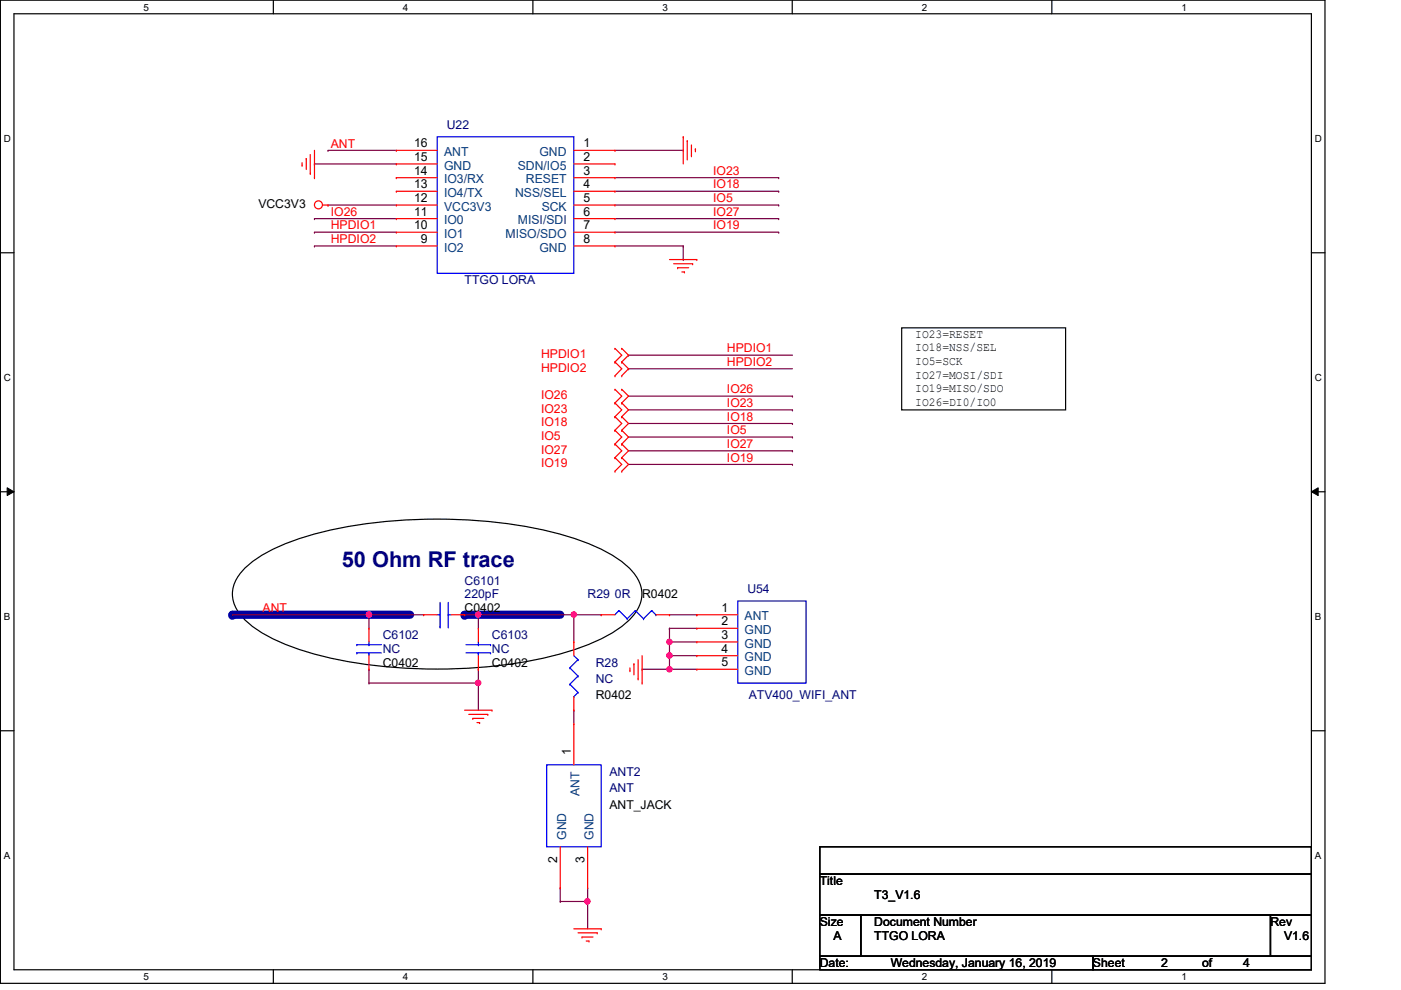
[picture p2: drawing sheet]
<svg xmlns="http://www.w3.org/2000/svg" width="297mm" height="210mm" viewBox="0 0 297 210" stroke-linecap="round" stroke-linejoin="round" font-family="sans-serif">
<path d="M.1 0h280.8v208.5h-280.8zM3 2.9h275v202.7h-275z" fill="none" stroke="#000" stroke-width=".25"/>
<g fill="#fff">
<path d="M30.4 .3h1.2v2.4h-1.2z"/>
<path d="M30.4 205.9h1.2v2.3h-1.2z"/>
</g>
<path d="M58 0v2.9M58 205.6v2.9" fill="none" stroke="#000" stroke-width=".25"/>
<g fill="#fff">
<path d="M85.4 .3h1.2v2.4h-1.2z"/>
<path d="M85.4 205.9h1.2v2.3h-1.2z"/>
</g>
<path d="M113 0v2.9M113 205.6v2.9" fill="none" stroke="#000" stroke-width=".25"/>
<g fill="#fff">
<path d="M140.5 .3h1.1v2.4h-1.1z"/>
<path d="M140.5 205.9h1.1v2.3h-1.1z"/>
</g>
<path d="M168 0v2.9M168 205.6v2.9" fill="none" stroke="#000" stroke-width=".25"/>
<g fill="#fff">
<path d="M195.4 .3h1.2v2.4h-1.2z"/>
<path d="M195.4 205.9h1.2v2.3h-1.2z"/>
</g>
<path d="M223 0v2.9M223 205.6v2.9" fill="none" stroke="#000" stroke-width=".25"/>
<g fill="#fff">
<path d="M250.5 .3h1.1v2.4h-1.1z"/>
<path d="M250.5 205.9h1.1v2.3h-1.1z"/>
<path d="M.8 28.2h1.5v2.4h-1.5z"/>
<path d="M278.8 28.2h1.4v2.4h-1.4z"/>
<path d="M.8 78.9h1.5v2.3h-1.5z"/>
<path d="M278.8 78.9h1.4v2.3h-1.4z"/>
</g>
<path d="M.1 53.6h2.9M278 53.6h2.9" fill="none" stroke="#000" stroke-width=".25"/>
<g fill="#fff">
<path d="M.8 129.6h1.4v2.3h-1.4z"/>
<path d="M278.8 129.6h1.3v2.3h-1.3z"/>
</g>
<path d="M.1 104.3h2.9M278 104.3h2.9" fill="none" stroke="#000" stroke-width=".25"/>
<path d="M1.5 103.4l1.5 .9-1.5 .8zM278 104.3l1.5-.9v1.7z" fill="#000"/>
<path d="M1.5 103.4l1.5 .9-1.5 .8zM278 104.3l1.5-.9v1.7z" fill="none" stroke="#000" stroke-width=".21"/>
<g fill="#fff">
<path d="M.8 180.3h1.4v2.3h-1.4z"/>
<path d="M278.8 180.3h1.3v2.3h-1.3z"/>
</g>
<path d="M52.1 120.3a34.8 34.8 0 0 1 14.5-7 108.3 108.3 0 0 1 52.2 0 34.9 34.9 0 0 1 14.5 7 7.2 7.2 0 0 1 2.3 8 14.2 14.2 0 0 1-6.5 6.3 65.6 65.6 0 0 1-23.9 6.6 104.9 104.9 0 0 1-41-3.3 32.8 32.8 0 0 1-12.1-6.3 7.2 7.2 0 0 1-2.4-8l.6-1.1zM.1 154.9h2.9M278 154.9h2.9" fill="none" stroke="#000" stroke-width=".25"/>
<path d="M49.3 130.3h37.6" fill="none" stroke="#0000a0" stroke-width="1.7"/>
<circle cx="49.3" cy="130.3" r=".87" fill="#0000a0"/>
<path d="M98.5 130.3h20.3" fill="none" stroke="#0000a0" stroke-width="1.7"/>
<circle cx="98.5" cy="130.3" r=".87" fill="#0000a0"/>
<path d="M191.2 69.5h34.7v17.4h-34.7z" fill="none" stroke="#000" stroke-width=".25"/>
<g fill="none" stroke="#7f003f" stroke-width=".25">
<path d="M66.7 46.4h.1M66.7 49.2h.1M66.7 52.2h.1M66.7 46.4h17.3M66.7 49.2h17.3M66.7 52.2h17.3M133.3 75.3h.1M133.3 78.2h.1M133.3 75.3h34.7M133.3 78.2h34.7M133.3 84h34.7M168 84h.1"/>
<path d="M78.2 130.3h.1M78.2 130.3v2.9M101.4 130.3h.1M101.4 130.3v2.9M101.4 144.8h.1M101.4 144.8v5.8"/>
</g>
<circle cx="101.4" cy="144.8" r=".56" fill="#f0f"/>
<circle cx="101.4" cy="144.8" r=".56" fill="none" stroke="#f0f" stroke-width=".25"/>
<path d="M49.3 130.3h.1M49.3 130.3h40.5M78.2 130.3h.1M78.2 141.9h.1M78.2 141.9v2.9" fill="none" stroke="#7f003f" stroke-width=".25"/>
<circle cx="78.2" cy="130.3" r=".56" fill="#f0f"/>
<circle cx="78.2" cy="130.3" r=".56" fill="none" stroke="#f0f" stroke-width=".25"/>
<path d="M98.5 130.3h.1M98.5 130.3h2.9M78.2 144.8h.1M101.4 141.9h.1M101.4 141.9v2.9h-23.2M141.9 141.9h.1M141.9 141.9h5.8" fill="none" stroke="#7f003f" stroke-width=".25"/>
<circle cx="141.9" cy="141.9" r=".56" fill="#f0f"/>
<circle cx="141.9" cy="141.9" r=".56" fill="none" stroke="#f0f" stroke-width=".25"/>
<path d="M141.9 133.2h.1M141.9 139h.1M141.9 133.2h5.8M141.9 133.2v2.9M141.9 139h5.8" fill="none" stroke="#7f003f" stroke-width=".25"/>
<circle cx="141.9" cy="139" r=".56" fill="#f0f"/>
<circle cx="141.9" cy="139" r=".56" fill="none" stroke="#f0f" stroke-width=".25"/>
<path d="M141.9 139h.1M141.9 136.1h.1M141.9 139v2.9M141.9 136.1h5.8" fill="none" stroke="#7f003f" stroke-width=".25"/>
<circle cx="141.9" cy="136.1" r=".56" fill="#f0f"/>
<circle cx="141.9" cy="136.1" r=".56" fill="none" stroke="#f0f" stroke-width=".25"/>
<g fill="none" stroke="#7f003f" stroke-width=".25">
<path d="M66.7 34.8h.1M66.7 34.8h17.3M69.6 31.9h.1M69.6 31.9h14.4M130.4 37.7h34.7M130.4 31.9h14.5M144.9 31.9h.1M165.1 37.7h.1M69.6 43.5h.1M69.6 43.5h14.4M130.4 49.2h34.7M130.4 46.4h34.7"/>
<path d="M130.4 43.5h34.7M130.4 40.6h34.7M130.4 52.2h14.5M144.9 52.2h.1M144.9 55h.1M144.9 52.2v2.8M165.1 49.2h.1M165.1 46.4h.1M165.1 43.5h.1M165.1 40.6h.1M133.3 98.5h34.7M133.3 95.6h34.7"/>
<path d="M133.3 92.7h34.7M133.3 89.8h34.7M133.3 86.9h34.7M168 98.5h.1M168 95.6h.1M168 92.7h.1M168 89.8h.1M168 86.9h.1M141.9 136.1h.1M141.9 136.1v2.9M136.1 141.9h.1M136.1 141.9h5.8"/>
<path d="M118.8 188.3h.1M118.8 191.1h.1M118.8 188.3v2.8M118.8 191.1h5.8M124.6 191.1h.1M124.6 191.1v5.8"/>
</g>
<circle cx="124.5" cy="191.1" r=".56" fill="#f0f"/>
<circle cx="124.5" cy="191.1" r=".56" fill="none" stroke="#f0f" stroke-width=".25"/>
<path d="M121.7 130.3h.1M121.7 130.3v5.8M121.7 130.3h5.8M141.9 130.3h5.8M147.7 130.3h.1M121.7 150.6h.1M121.7 150.6v2.9M124.6 188.3h.1M124.6 188.3v2.8" fill="none" stroke="#7f003f" stroke-width=".25"/>
<circle cx="121.7" cy="130.3" r=".56" fill="#f0f"/>
<circle cx="121.7" cy="130.3" r=".56" fill="none" stroke="#f0f" stroke-width=".25"/>
<path d="M101.4 130.3h.1M101.4 130.3h20.3" fill="none" stroke="#7f003f" stroke-width=".25"/>
<circle cx="101.4" cy="130.3" r=".56" fill="#f0f"/>
<circle cx="101.4" cy="130.3" r=".56" fill="none" stroke="#f0f" stroke-width=".25"/>
<g fill="none" stroke="#f00" stroke-width=".25">
<path d="M64 35.1h.1M64 34.5v.6M64.9 33.6h.1M64.9 33.6v2.3M65.8 36.8h.1M65.8 32.8v4M66.7 37.7h.1M66.7 31.9v5.8M84 31.9h.1M84 37.7h.1M84 34.8h.1M84 31.9h8.7"/>
<path d="M84 37.7h8.7M84 34.8h8.7M121.7 31.9h8.7M121.7 37.7h8.7M121.7 34.8h8.7M130.4 37.7h.1M130.4 34.8h.1M130.4 31.9h.1M144.9 29h.1M144.9 29v5.8M145.7 29.8h.1M145.7 29.8v4.1"/>
<path d="M146.6 33h.1M146.6 30.7v2.3M147.4 31.6h.1M147.4 31.6v.6M68.4 43.5h1.2M69.6 43.5h.1M84 43.5h.1M84 40.6h.1M84 46.4h.1M84 49.2h.1M84 52.2h.1M84 43.5h8.7"/>
<path d="M84 49.2h8.7M84 46.4h8.7M84 40.6h8.7M84 52.2h8.7M121.7 43.5h8.7M121.7 49.2h8.7M121.7 46.4h8.7M121.7 40.6h8.7M121.7 52.2h8.7M130.4 49.2h.1M130.4 46.4h.1M130.4 43.5h.1"/>
<path d="M130.4 40.6h.1M130.4 52.2h.1M141.9 55h5.8M142.8 55.9h4.1M143.7 56.8h.1M143.7 56.8h2.3M144.6 57.7h.5M145.1 57.7h.1M146.9 55.9h.1M147.7 55h.1M130.4 73.9h.1M130.4 76.8h.1"/>
<path d="M130.4 79.7h.1M130.4 73.9l1.4 1.4-1.4 1.5M130.4 76.8l1.4 1.4-1.4 1.5M131.8 76.8h.1M131.8 73.9h.1M131.8 79.7h.1M131.8 73.9l1.5 1.4-1.5 1.5M131.8 76.8l1.5 1.4-1.5 1.5M130.4 82.5h.1M130.4 85.4h.1M130.4 88.3h.1M130.4 91.2h.1"/>
<path d="M130.4 94.1h.1M130.4 97h.1M130.4 99.9h.1M130.4 82.5l1.4 1.5-1.4 1.4M130.4 85.4l1.4 1.5-1.4 1.4M130.4 88.3l1.4 1.5-1.4 1.4M130.4 91.2l1.4 1.5-1.4 1.4M130.4 94.1l1.4 1.5-1.4 1.4M130.4 97l1.4 1.5-1.4 1.4M131.8 85.4h.1M131.8 82.5h.1M131.8 88.3h.1"/>
<path d="M131.8 91.2h.1M131.8 94.1h.1M131.8 97h.1M131.8 99.9h.1M131.8 82.5l1.5 1.5-1.5 1.4M131.8 85.4l1.5 1.5-1.5 1.4M131.8 88.3l1.5 1.5-1.5 1.4M131.8 91.2l1.5 1.5-1.5 1.4M131.8 94.1l1.5 1.5-1.5 1.4M131.8 97l1.5 1.5-1.5 1.4M78.2 133.2h.1M78.2 133.2v2.9"/>
<path d="M78.2 139v2.9M89.8 130.3h.1M89.8 130.3h2.9M95.6 130.3h2.9M98.5 130.3h.1M101.4 133.2h.1M101.4 133.2v2.9M101.4 139v2.9M121.7 136.1h.1M121.7 136.1v2.9M127.5 130.3h.1M127.5 130.3h2.9"/>
<path d="M135.3 139.9v4M136.1 139v5.8M139.1 130.3h2.8M141.9 130.3h.1M147.7 130.3h.1M147.7 133.2h.1M147.7 136.1h.1M147.7 139h.1M147.7 130.3h8.7M147.7 133.2h8.7M147.7 136.1h8.7M147.7 139h8.7"/>
<path d="M78.2 141.9h.1M98.5 150.6h5.8M99.4 151.5h4M100.2 152.3h.1M100.2 152.3h2.4M101.1 153.2h.6M101.4 141.9h.1M101.7 153.2h.1M103.4 151.5h.1M104.3 150.6h.1M121.7 150.6h.1M121.7 153.5h.1"/>
<path d="M121.7 147.7v2.9M121.7 153.5v8.7M133.6 142.2h.1M133.6 141.6v.6M134.4 140.8h.1M134.4 140.8v2.3M135.3 143.9h.1M136.1 144.8h.1M147.7 141.9h.1M147.7 141.9h8.7M118.8 179.5v8.8M124.6 179.5v8.8"/>
<path d="M118.8 188.3h.1M121.7 196.9h5.8M122.6 197.8h4M123.4 198.7h.1M123.4 198.7h2.3M124.3 199.5h.6M124.6 188.3h.1M124.9 199.5h.1M126.6 197.8h.1M127.5 196.9h.1"/>
<circle cx="67.5" cy="43.4" r=".85"/>
</g>
<path d="M173.8 179.5h104.2v5.8h-104.2zM173.8 185.3h104.2v8.7h-104.2zM173.8 194h8.7v8.7h-8.7zM182.5 194h86.9v8.7h-86.9zM269.4 194h8.6v8.7h-8.6zM173.8 202.7h57.9v2.9h-57.9zM231.7 202.7h46.3v2.9h-46.3z" fill="none" stroke="#000" stroke-width=".25"/>
<g fill="none" stroke="#00f" stroke-width=".25">
<path d="M92.7 29h29v29h-29zM75.6 136.7h.1M75.6 138.4h.1M75.6 136.7h5.3M75.6 138.4h5.3M78.2 138.4h.1M78.2 136.7h.1M78.2 136.1v.6M78.2 138.4v.6M92.7 130.3h.6M93.3 132.9h.1M93.3 130.3h.1"/>
<path d="M93.3 127.7v5.2M95 130.3h.1M95 132.9h.1M95 130.3h.6M95 127.7v5.2M98.8 136.7h5.2M98.8 138.4h5.2M101.4 136.7h.1M101.4 138.4h.1M101.4 136.1v.6M101.4 138.4v.6M104 138.4h.1"/>
<path d="M104 136.7h.1M121.7 139l.9 .9M122.6 139.9h.1M122.6 139.9l-1.8 1.7M131.2 129.5h.1M131.2 129.5l-.8 .8M131.2 129.5l1.8 1.7M133 131.2h.1M134.7 129.5h.1M134.7 129.5l-1.7 1.7M134.7 129.5l1.7 1.7M136.4 131.2h.1"/>
<path d="M138.2 129.5h.1M138.2 129.5l-1.8 1.7M138.2 129.5l.9 .8M139.1 130.3h.1M156.4 127.4h14.5v17.4h-14.5zM120.8 141.6h.1M120.8 145.1h.1M120.8 141.6l1.8 1.7M120.8 145.1l1.8 1.7M121.7 147.7h.1M122.6 143.3h.1M122.6 146.8h.1"/>
<path d="M122.6 143.3l-1.8 1.8M122.6 146.8l-.9 .9M115.9 162.2h11.6v17.3h-11.6z"/>
</g>
<circle cx="101.4" cy="144.8" r=".56" fill="#f0f"/>
<circle cx="101.4" cy="144.8" r=".56" fill="none" stroke="#f0f" stroke-width=".25"/>
<circle cx="78.2" cy="130.3" r=".56" fill="#f0f"/>
<circle cx="78.2" cy="130.3" r=".56" fill="none" stroke="#f0f" stroke-width=".25"/>
<circle cx="141.9" cy="141.9" r=".56" fill="#f0f"/>
<circle cx="141.9" cy="141.9" r=".56" fill="none" stroke="#f0f" stroke-width=".25"/>
<circle cx="141.9" cy="139" r=".56" fill="#f0f"/>
<circle cx="141.9" cy="139" r=".56" fill="none" stroke="#f0f" stroke-width=".25"/>
<circle cx="141.9" cy="136.1" r=".56" fill="#f0f"/>
<circle cx="141.9" cy="136.1" r=".56" fill="none" stroke="#f0f" stroke-width=".25"/>
<circle cx="124.5" cy="191.1" r=".56" fill="#f0f"/>
<circle cx="124.5" cy="191.1" r=".56" fill="none" stroke="#f0f" stroke-width=".25"/>
<circle cx="121.7" cy="130.3" r=".56" fill="#f0f"/>
<circle cx="121.7" cy="130.3" r=".56" fill="none" stroke="#f0f" stroke-width=".25"/>
<circle cx="101.4" cy="130.3" r=".56" fill="#f0f"/>
<circle cx="101.4" cy="130.3" r=".56" fill="none" stroke="#f0f" stroke-width=".25"/>
<text font-size="4.6" fill="#00007f" x="72.5" y="120.1">50 Ohm RF trace</text>
<g font-size="2.6" fill="#00007f">
<text x="94.7" y="27.3">U22</text>
<text x="98.5" y="60.3">TTGO LORA</text>
<text x="98.5" y="124">C6101</text>
<text x="158.5" y="125.7">U54</text>
<text x="98.5" y="126.9">220pF</text>
<text x="124.6" y="126.9">R29 0R</text>
<text x="81.1" y="135.6">C6102</text>
<text x="104.3" y="135.6">C6103</text>
<text x="81.1" y="138.4">NC</text>
<text x="104.3" y="138.4">NC</text>
<text x="126.3" y="141.4">R28</text>
<text x="126.3" y="144.8">NC</text>
<text x="158.7" y="148.3">ATV400_WIFI_ANT</text>
<text x="129.2" y="164.5">ANT2</text>
<text x="129.2" y="168">ANT</text>
</g>
<g font-size="2.6" fill="#f00">
<text x="70.1" y="31.3">ANT</text>
<text x="151.2" y="40">IO18</text>
<text x="151.2" y="37.1">IO23</text>
<text x="70.1" y="45.8">IO26</text>
<text x="151.2" y="45.8">IO27</text>
<text x="151.2" y="42.9">IO5</text>
<text x="70.1" y="48.6">HPDIO1</text>
<text x="70.1" y="51.6">HPDIO2</text>
<text x="151.2" y="48.6">IO19</text>
<text x="114.7" y="75.9">HPDIO1</text>
<text x="154.1" y="74.7">HPDIO1</text>
<text x="154.1" y="77.6">HPDIO2</text>
<text x="114.7" y="78.8">HPDIO2</text>
<text x="154.1" y="83.4">IO26</text>
<text x="114.7" y="84.6">IO26</text>
<text x="114.7" y="87.5">IO23</text>
<text x="154.1" y="89.2">IO18</text>
<text x="154.1" y="86.3">IO23</text>
<text x="114.7" y="90.4">IO18</text>
<text x="114.7" y="93.3">IO5</text>
<text x="154.1" y="95">IO27</text>
<text x="154.1" y="92.1">IO5</text>
<text x="114.7" y="96.2">IO27</text>
<text x="114.7" y="99.1">IO19</text>
<text x="154.1" y="97.9">IO19</text>
<text x="55.7" y="129.8">ANT</text>
</g>
<g font-size="2.6">
<text x="87.8" y="31.2">16</text>
<text x="87.8" y="34.1">15</text>
<text x="123.7" y="34.1">2</text>
<text x="123.7" y="31.2">1</text>
<text x="87.8" y="37">14</text>
<text x="87.8" y="39.9">13</text>
<text x="123.7" y="39.9">4</text>
<text x="123.7" y="37">3</text>
<text x="54.8" y="44.1">VCC3V3</text>
<text x="87.8" y="42.8">12</text>
<text x="87.8" y="45.7">11</text>
<text x="123.7" y="45.7">6</text>
<text x="123.7" y="42.8">5</text>
<text x="87.8" y="48.6">10</text>
<text x="89.2" y="51.5">9</text>
<text x="123.7" y="48.6">7</text>
<text x="123.7" y="51.5">8</text>
<text x="194.1" y="71.6">IO23=RESET</text>
<text x="194.1" y="74.5">IO18=NSS/SEL</text>
<text x="194.1" y="77.4">IO5=SCK</text>
<text x="194.1" y="80.3">IO27=MOSI/SDI</text>
<text x="194.1" y="83.2">IO19=MISO/SDO</text>
<text x="194.1" y="86.1">IO26=DI0/IO0</text>
<text x="98.5" y="129.8">C0402</text>
<text x="136.1" y="126.9">R0402</text>
<text x="152.9" y="129.7">1</text>
<text x="152.9" y="132.6">2</text>
<text x="152.9" y="135.5">3</text>
<text x="81.1" y="141.4">C0402</text>
<text x="104.3" y="141.4">C0402</text>
<text x="152.9" y="138.4">4</text>
<text x="152.9" y="141.3">5</text>
<text x="126.3" y="148.3">R0402</text>
<text x="121" y="160.1" transform="rotate(-90 121 160.1)">1</text>
<text x="129.2" y="171.4">ANT_JACK</text>
<text x="118.1" y="183" transform="rotate(-90 118.1 183)">2</text>
<text x="123.9" y="183" transform="rotate(-90 123.9 183)">3</text>
<text x="173.8" y="187.7">Title</text>
<text x="185.4" y="190.6">T3_V1.6</text>
<text x="173.8" y="196.3">Size</text>
<text x="185.4" y="196.3">Document Number</text>
<text x="269.4" y="196.3">Rev</text>
<text x="176.7" y="199.3">A</text>
<text x="185.4" y="199.3">TTGO LORA</text>
<text x="272.2" y="199.3">V1.6</text>
<text x="173.8" y="205.1">Date:</text>
<text x="188.8" y="205.1">Wednesday, January 16, 2019</text>
<text x="231.7" y="205.1">Sheet</text>
<text x="246.2" y="205.1">2</text>
<text x="254.9" y="205.1">of</text>
<text x="263.6" y="205.1">4</text>
</g>
<g font-size="2.6" fill="#003f7f">
<text x="94.1" y="33.1">ANT</text>
<text x="94.1" y="35.9">GND</text>
<text x="109.8" y="35.9">SDN/IO5</text>
<text x="114.4" y="33.1">GND</text>
<text x="94.1" y="38.9">IO3/RX</text>
<text x="94.1" y="41.7">IO4/TX</text>
<text x="109.2" y="41.7">NSS/SEL</text>
<text x="111.5" y="38.9">RESET</text>
<text x="94.1" y="44.7">VCC3V3</text>
<text x="94.1" y="47.5">IO0</text>
<text x="109.8" y="47.5">MISI/SDI</text>
<text x="114.8" y="44.7">SCK</text>
<text x="94.1" y="50.4">IO1</text>
<text x="94.1" y="53.3">IO2</text>
<text x="107.2" y="50.4">MISO/SDO</text>
<text x="114.4" y="53.3">GND</text>
<text x="157.9" y="131.5">ANT</text>
<text x="157.9" y="134.4">GND</text>
<text x="157.9" y="137.3">GND</text>
<text x="157.9" y="140.2">GND</text>
<text x="157.9" y="143.1">GND</text>
<text x="122.9" y="168.8" transform="rotate(-90 122.9 168.8)">ANT</text>
<text x="120" y="178.1" transform="rotate(-90 120 178.1)">GND</text>
<text x="125.8" y="178.1" transform="rotate(-90 125.8 178.1)">GND</text>
</g>
<g font-size="2.1">
<text x="30.4" y="2.2">5</text>
<text x="85.4" y="2.2">4</text>
<text x="140.5" y="2.2">3</text>
<text x="195.4" y="2.2">2</text>
<text x="250.5" y="2.2">1</text>
<text x=".8" y="30.1">D</text>
<text x="278.8" y="30.1">D</text>
<text x=".8" y="80.8">C</text>
<text x="278.8" y="80.8">C</text>
<text x=".8" y="131.5">B</text>
<text x="278.8" y="131.5">B</text>
<text x=".8" y="182.2">A</text>
<text x="278.8" y="182.2">A</text>
<text x="30.4" y="207.8">5</text>
<text x="85.4" y="207.8">4</text>
<text x="140.5" y="207.8">3</text>
<text x="195.4" y="207.8">2</text>
<text x="250.5" y="207.8">1</text>
</g>
</svg>
